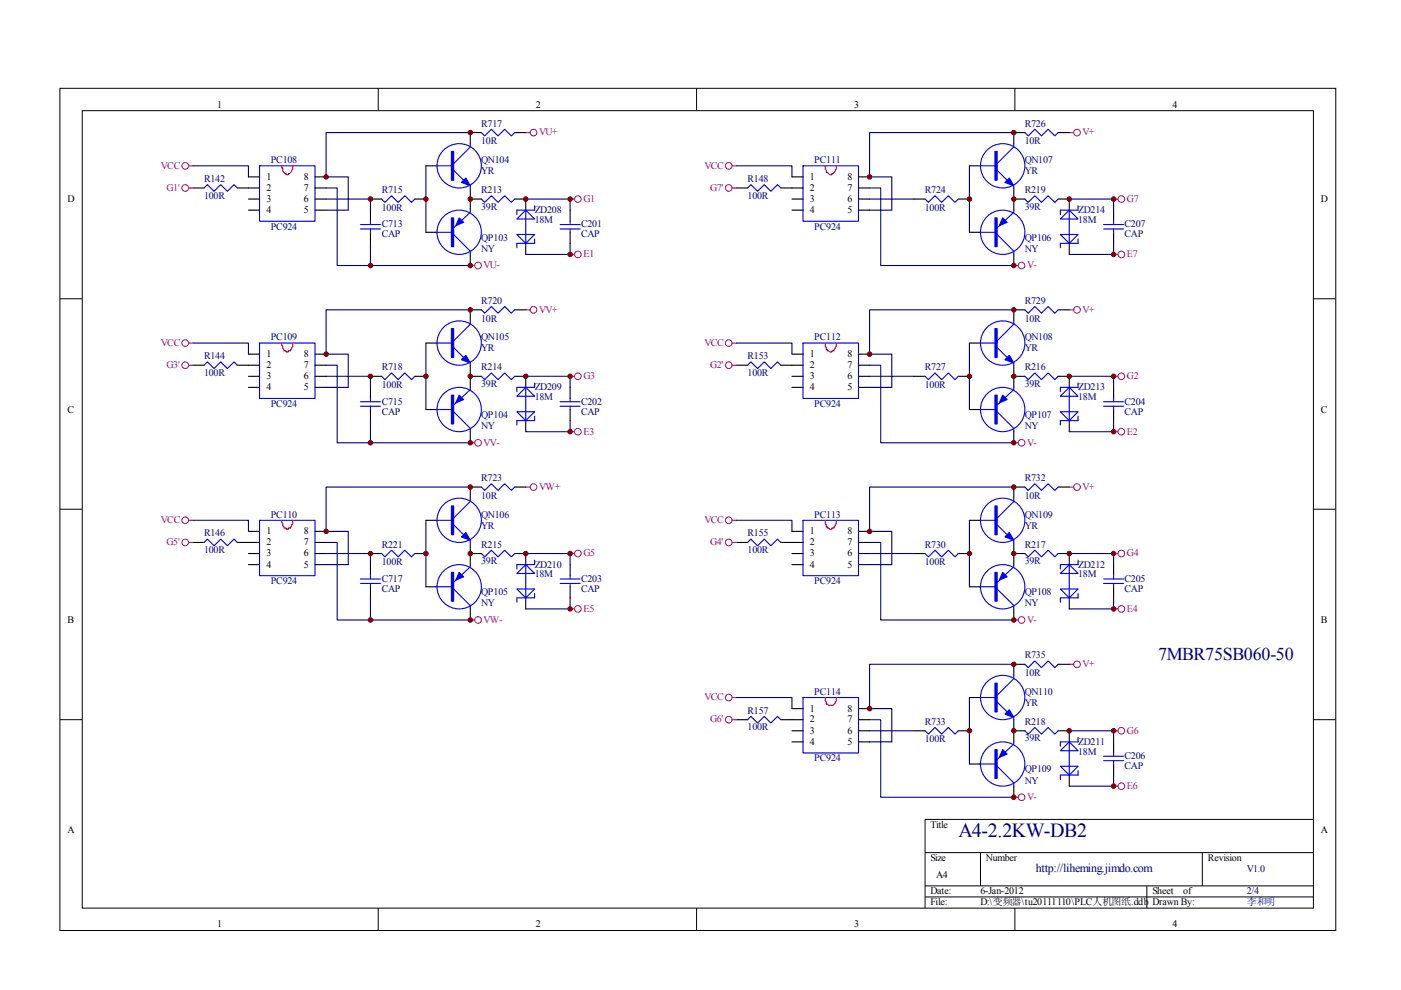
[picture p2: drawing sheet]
<svg xmlns="http://www.w3.org/2000/svg" width="297mm" height="210mm" viewBox="0 0 297 210" stroke-linecap="round" stroke-linejoin="round" font-family="sans-serif">
<g fill="none" stroke="#000" stroke-width=".21">
<path d="M12.7 18.7h270.5v178.6h-270.5zM80.2 18.7v4.7M147.7 18.7v4.7M215.2 18.7v4.7M17.4 23.5h261.1v169h-261.1zM12.7 63.3h4.7M278.4 63.3h4.7M12.7 108h4.7M278.4 108h4.7M12.7 152.6h4.7M278.4 152.6h4.7M278.4 173.7h-82.3v18.8"/>
<path d="M80.2 192.5v4.7M147.7 192.5v4.7M196.1 180.8h82.3M196.1 187.8h82.3M196.1 190.2h82.3M207.9 180.8v7M215.2 192.5v4.7M243.2 187.8v4.7M254.9 180.8v7"/>
</g>
<g fill="none" stroke="#00f" stroke-width=".23">
<path d="M43.3 39.9l.7-.7 1.4 1.4 1.4-1.4 1.4 1.4 1.4-1.4 .7 .7M55 35.2h11.8v11.7h-11.8zM92.7 35.2h3.5M96.2 36.1l2.1 2.1M99.7 30.5v.7l-3.5 3.5M99.7 39.4v.5M102.1 28.1l.7 .7 1.4-1.4 1.4 1.4 1.4-1.4 1.4 1.4 .7-.7M158.5 39.9l.7-.7 1.4 1.4 1.4-1.4 1.4 1.4 1.5-1.4 .7 .7M170.3 35.2h11.7v11.7h-11.7zM207.9 35.2h3.5M211.4 36.1l2.1 2.1M214.9 30.5v.7l-3.5 3.5"/>
<path d="M214.9 39.4v.5M217.3 28.1l.7 .7 1.4-1.4 1.4 1.4 1.4-1.4 1.4 1.4 .7-.7M76.4 47.6h4.3M76.4 48.5h4.3M78.5 46.9v.7M78.5 48.5v.8M80.9 42.2l.7 .7 1.4-1.4 1.4 1.4 1.4-1.4 1.4 1.4 .8-.7M92.4 49.3h3.3M96.2 49.7l3.5 3.5v.7M99.7 44.6v.4l-3.5 3.3M102.1 42.2l.7 .7 1.4-1.4 1.4 1.4 1.4-1.4 1.4 1.4 .7-.7M109.6 49.7h3.7l-1.8 1.9z"/>
<path d="M109.6 46.4l1.9-1.8 1.8 1.8zM111.5 44.6v7M113.3 50.7v.9h-3.7v.9M113.3 43.6v1h-3.7v.9M118.8 47.6h4.2M118.8 48.5h4.2M120.9 46.9v.7M120.9 48.5v.8M196.1 42.2l.7 .7 1.4-1.4 1.5 1.4 1.4-1.4 1.4 1.4 .7-.7M207.7 49.3h3.2M211.4 49.7l3.5 3.5v.7M214.9 44.6v.4l-3.5 3.3"/>
<path d="M217.3 42.2l.7 .7 1.4-1.4 1.4 1.4 1.4-1.4 1.4 1.4 .7-.7M224.8 49.7h3.8l-1.9 1.9zM224.8 46.4l1.9-1.8 1.9 1.8zM226.7 44.6v7M228.6 50.7v.9h-3.8v.9M228.6 43.6v1h-3.8v.9M234 47.6h4.2M234 48.5h4.2M236.1 46.9v.7M236.1 48.5v.8M43.3 77.4l.7-.7 1.4 1.4 1.4-1.4 1.4 1.4 1.4-1.4 .7 .7M55 72.7h11.8v11.8h-11.8z"/>
<path d="M80.9 79.8l.7 .7 1.4-1.4 1.4 1.4 1.4-1.4 1.4 1.4 .8-.7M92.7 72.7h3.5M96.2 73.7l2.1 2.1M99.7 68v.7l-3.5 3.6M99.7 77v.4M102.1 79.8l.7 .7 1.4-1.4 1.4 1.4 1.4-1.4 1.4 1.4 .7-.7M102.1 65.7l.7 .7 1.4-1.4 1.4 1.4 1.4-1.4 1.4 1.4 .7-.7M158.5 77.4l.7-.7 1.4 1.4 1.4-1.4 1.4 1.4 1.5-1.4 .7 .7M170.3 72.7h11.7v11.8h-11.7zM196.1 79.8l.7 .7 1.4-1.4 1.5 1.4 1.4-1.4 1.4 1.4 .7-.7M207.9 72.7h3.5M211.4 73.7l2.1 2.1"/>
<path d="M214.9 68v.7l-3.5 3.6M214.9 77v.4M217.3 79.8l.7 .7 1.4-1.4 1.4 1.4 1.4-1.4 1.4 1.4 .7-.7M217.3 65.7l.7 .7 1.4-1.4 1.4 1.4 1.4-1.4 1.4 1.4 .7-.7M76.4 85.2h4.3M76.4 86.1h4.3M78.5 84.5v.7M78.5 86.1v.7M92.4 86.8h3.3M96.2 87.3l3.5 3.5v.7M99.7 82.1v.5l-3.5 3.3M109.6 87.3h3.7l-1.8 1.9z"/>
<path d="M111.5 82.1l1.8 1.9h-3.7zM111.5 82.1v7.1M113.3 81.2v.9h-3.7v1M113.3 88.2v1h-3.7v.9M118.8 85.2h4.2M118.8 86.1h4.2M120.9 84.5v.7M120.9 86.1v.7M207.7 86.8h3.2M211.4 87.3l3.5 3.5v.7M214.9 82.1v.5l-3.5 3.3M224.8 87.3h3.8l-1.9 1.9z"/>
<path d="M226.7 82.1l1.9 1.9h-3.8zM226.7 82.1v7.1M228.6 88.2v1h-3.8v.9M228.6 81.2v.9h-3.8v1M234 85.2h4.2M234 86.1h4.2M236.1 84.5v.7M236.1 86.1v.7M43.3 115l.7-.7 1.4 1.4 1.4-1.4 1.4 1.4 1.4-1.4 .7 .7M55 110.3h11.8v11.8h-11.8zM80.9 117.4l.7 .7 1.4-1.4 1.4 1.4 1.4-1.4 1.4 1.4 .8-.7M92.7 110.3h3.5"/>
<path d="M96.2 111.3l2.1 2.1M99.7 105.6v.7l-3.5 3.5M99.7 119.7v.5l-3.5 3.3M99.7 114.5v.5M102.1 117.4l.7 .7 1.4-1.4 1.4 1.4 1.4-1.4 1.4 1.4 .7-.7M102.1 103.3l.7 .7 1.4-1.4 1.4 1.4 1.4-1.4 1.4 1.4 .7-.7M111.5 119.7v7.1M113.3 118.8v.9h-3.7v1M158.5 115l.7-.7 1.4 1.4 1.4-1.4 1.4 1.4 1.5-1.4 .7 .7M170.3 110.3h11.7v11.8h-11.7zM196.1 117.4l.7 .7 1.4-1.4 1.5 1.4 1.4-1.4 1.4 1.4 .7-.7M207.9 110.3h3.5"/>
<path d="M211.4 111.3l2.1 2.1M214.9 105.6v.7l-3.5 3.5M214.9 119.7v.5l-3.5 3.3M214.9 114.5v.5M217.3 117.4l.7 .7 1.4-1.4 1.4 1.4 1.4-1.4 1.4 1.4 .7-.7M217.3 103.3l.7 .7 1.4-1.4 1.4 1.4 1.4-1.4 1.4 1.4 .7-.7M226.7 119.7v7.1M228.6 118.8v.9h-3.8v1M76.4 122.8h4.3M76.4 123.7h4.3M78.5 122.1v.7M78.5 123.7v.7"/>
<path d="M92.4 124.4h3.3M96.2 124.9l3.5 3.5v.7M109.6 124.9h3.7l-1.8 1.9zM109.6 121.6l1.9-1.9 1.8 1.9zM113.3 125.8v1h-3.7v.9M118.8 122.8h4.2M118.8 123.7h4.2M120.9 122.1v.7M120.9 123.7v.7M207.7 124.4h3.2M211.4 124.9l3.5 3.5v.7M224.8 124.9h3.8l-1.9 1.9z"/>
<path d="M224.8 121.6l1.9-1.9 1.9 1.9zM228.6 125.8v1h-3.8v.9M234 122.8h4.2M234 123.7h4.2M236.1 122.1v.7M236.1 123.7v.7M158.5 152.6l.7-.7 1.4 1.4 1.4-1.4 1.4 1.4 1.5-1.4 .7 .7M170.3 147.9h11.7v11.7h-11.7zM196.1 154.9l.7 .7 1.4-1.4 1.5 1.4 1.4-1.4 1.4 1.4 .7-.7M207.9 147.9h3.5M211.4 148.8l2.1 2.1M214.9 143.2v.7l-3.5 3.5"/>
<path d="M214.9 157.3v.5l-3.5 3.3M214.9 152.1v.5M217.3 154.9l.7 .7 1.4-1.4 1.4 1.4 1.4-1.4 1.4 1.4 .7-.7M217.3 140.9l.7 .7 1.4-1.5 1.4 1.5 1.4-1.5 1.4 1.5 .7-.7M224.8 159.2l1.9-1.9 1.9 1.9zM226.7 157.3v7M228.6 156.4v.9h-3.8v.9M236.1 159.6v.7M207.7 162h3.2M211.4 162.5l3.5 3.5v.7M224.8 162.5h3.8l-1.9 1.8zM228.6 163.4v.9h-3.8v1"/>
<path d="M234 160.3h4.2M234 161.3h4.2M236.1 161.3v.7"/>
<circle cx="97.4" cy="35.2" r="4.7"/>
<circle cx="212.6" cy="35.2" r="4.7"/>
<circle cx="97.4" cy="49.2" r="4.7"/>
<circle cx="212.6" cy="49.3" r="4.7"/>
<circle cx="97.4" cy="72.7" r="4.7"/>
<circle cx="212.6" cy="72.7" r="4.7"/>
<circle cx="97.4" cy="86.8" r="4.7"/>
<circle cx="212.6" cy="86.8" r="4.7"/>
<circle cx="97.4" cy="110.3" r="4.7"/>
<circle cx="212.6" cy="110.3" r="4.7"/>
<circle cx="97.4" cy="124.4" r="4.7"/>
<circle cx="212.6" cy="124.4" r="4.7"/>
<circle cx="212.6" cy="147.9" r="4.7"/>
<circle cx="212.6" cy="162" r="4.7"/>
</g>
<g fill="none" stroke="#000" stroke-width=".23">
<path d="M40.9 39.9h2.4M50.3 39.9h4.7M52.7 37.5h2.3M66.8 37.5h2.3M66.8 39.9h2.3M90.3 35.2h2.4M99.7 39.9v4.7M102.1 28.1h-2.4v2.4M109.1 28.1h2.4M156.2 39.9h2.3M165.6 39.9h4.7M167.9 37.5h2.4"/>
<path d="M182 37.5h2.4M182 39.9h2.4M205.5 35.2h2.4M214.9 39.9v4.7M217.3 28.1h-2.4v2.4M224.3 28.1h2.4M52.7 42.2h2.3M52.7 44.6h2.3M66.8 42.2h2.3M66.8 44.6h2.3M78.5 42.2h2.4M78.5 44.6v2.3"/>
<path d="M78.5 49.3v2.3M88 42.2h2.3M90.3 49.3h2.4M99.7 42.2h2.4M99.7 53.9v2.4M109.1 42.2h2.4v2.4M111.5 51.6v2.3M120.9 44.6v2.3M120.9 49.3v2.3M167.9 42.2h2.4M167.9 44.6h2.4M182 42.2h2.4"/>
<path d="M182 44.6h2.4M193.8 42.2h2.3M203.2 42.2h2.3M205.5 49.3h2.4M214.9 42.2h2.4M214.9 53.9v2.4M224.3 42.2h2.4v2.4M226.7 51.6v2.3M236.1 44.6v2.3M236.1 49.3v2.3M40.9 77.4h2.4M50.3 77.4h4.7"/>
<path d="M52.7 75.1h2.3M52.7 79.8h2.3M66.8 75.1h2.3M66.8 77.4h2.3M66.8 79.8h2.3M78.5 79.8h2.4M88 79.8h2.3M90.3 72.7h2.4M99.7 77.4v4.7M99.7 79.8h2.4M102.1 65.7h-2.4v2.3M109.1 79.8h2.4v2.3"/>
<path d="M109.1 65.7h2.4M156.2 77.4h2.3M165.6 77.4h4.7M167.9 75.1h2.4M167.9 79.8h2.4M182 75.1h2.4M182 77.4h2.4M182 79.8h2.4M193.8 79.8h2.3M203.2 79.8h2.3M205.5 72.7h2.4M214.9 79.8h2.4"/>
<path d="M214.9 77.4v4.7M217.3 65.7h-2.4v2.3M224.3 79.8h2.4v2.3M224.3 65.7h2.4M52.7 82.1h2.3M66.8 82.1h2.3M78.5 82.1v2.4M78.5 86.8v2.4M90.3 86.8h2.4M99.7 91.5v2.4M111.5 89.2v2.3M120.9 82.1v2.4"/>
<path d="M120.9 86.8v2.4M167.9 82.1h2.4M182 82.1h2.4M205.5 86.8h2.4M214.9 91.5v2.4M226.7 89.2v2.3M236.1 82.1v2.4M236.1 86.8v2.4M40.9 115h2.4M50.3 115h4.7M52.7 112.7h2.3M52.7 117.4h2.3"/>
<path d="M52.7 119.7h2.3M66.8 112.7h2.3M66.8 115h2.3M66.8 117.4h2.3M66.8 119.7h2.3M78.5 119.7v2.4M78.5 117.4h2.4M88 117.4h2.3M90.3 110.3h2.4M99.7 115v4.7M99.7 117.4h2.4M102.1 103.3h-2.4v2.3"/>
<path d="M109.1 117.4h2.4v2.3M109.1 103.3h2.4M120.9 119.7v2.4M156.2 115h2.3M165.6 115h4.7M167.9 112.7h2.4M167.9 117.4h2.4M167.9 119.7h2.4M182 112.7h2.4M182 115h2.4M182 117.4h2.4M182 119.7h2.4"/>
<path d="M193.8 117.4h2.3M203.2 117.4h2.3M205.5 110.3h2.4M214.9 117.4h2.4M214.9 115v4.7M217.3 103.3h-2.4v2.3M224.3 117.4h2.4v2.3M224.3 103.3h2.4M236.1 119.7v2.4M78.5 124.4v2.4M90.3 124.4h2.4M99.7 129.1v2.4"/>
<path d="M111.5 126.8v2.3M120.9 124.4v2.4M205.5 124.4h2.4M214.9 129.1v2.4M226.7 126.8v2.3M236.1 124.4v2.4M156.2 152.6h2.3M165.6 152.6h4.7M167.9 150.2h2.4M167.9 154.9h2.4M167.9 157.3h2.4M182 150.2h2.4"/>
<path d="M182 152.6h2.4M182 154.9h2.4M182 157.3h2.4M193.8 154.9h2.3M203.2 154.9h2.3M205.5 147.9h2.4M214.9 152.6v4.7M214.9 154.9h2.4M217.3 140.9h-2.4v2.3M224.3 154.9h2.4v2.4M224.3 140.9h2.4M236.1 157.3v2.3"/>
<path d="M205.5 162h2.4M214.9 166.7v2.3M226.7 164.3v2.4M236.1 162v2.3"/>
</g>
<path d="M59.7 35.2v.4h.3v.3a.71 .71 0 0 0 .7 .9v.2h.4v-.2a.82 .82 0 0 0 .7-.7l.3-.2v-.7M175 35.2v.7l.2 .2v.5h.2a.74 .74 0 0 0 1 .4v-.2a.83 .83 0 0 0 .7-.7l.2-.2v-.7M59.7 72.7l.3 1.2 .2 .2v.3h.5v.2h.4v-.2h.5l.5-1v-.7M175 72.7v.7l.2 .3v.4h.2v.3l.5 .2h.5v-.2h.4v-.3l.5-.7v-.7M59.7 110.3l.3 1.2 .2 .5h.5v.2h.4v-.2h.5l.5-1v-.7M175 110.3v.7l.2 .3v.4h.2v.3l.5 .2h.5v-.2h.4l.5-1v-.7M175 147.9v.7l.2 .2v.5h.2a1 1 0 0 0 1.7-.5l.2-.2v-.7" fill="none" stroke="#f00" stroke-width=".23"/>
<g fill="#00f" stroke="#00f" stroke-width=".23">
<path d="M97.8 38.7l1-1 .9 1.7z"/>
<path d="M97.4 46.2l.9 .9-1.6 .7z"/>
<path d="M97.8 76.3l1-1 .9 1.7z"/>
<path d="M97.4 83.8l.9 .9-1.6 .7z"/>
<path d="M97.8 113.8l1-.9 .9 1.6z"/>
<path d="M97.4 121.4l.9 .9-1.6 .7z"/>
<path d="M213.1 38.7l.9-1 .9 1.7z"/>
<path d="M212.6 46.2l.9 .9-1.6 .7z"/>
<path d="M213.1 76.3l.9-1 .9 1.7z"/>
<path d="M212.6 83.8l.9 .9-1.6 .7z"/>
<path d="M213.1 113.8l.9-.9 .9 1.6z"/>
<path d="M212.6 121.4l.9 .9-1.6 .7z"/>
<path d="M214 150.5l.9 1.6-1.8-.7z"/>
<path d="M212.6 158.9l.9 1-1.6 .7z"/>
<path d="M95.7 32.1h.5v6.1h-.5z" fill-rule="evenodd"/>
<path d="M95.7 46.2h.5v6.1h-.5z" fill-rule="evenodd"/>
<path d="M95.7 69.7h.5v6.1h-.5z" fill-rule="evenodd"/>
<path d="M95.7 83.8h.5v6.1h-.5z" fill-rule="evenodd"/>
<path d="M95.7 107.3h.5v6.1h-.5z" fill-rule="evenodd"/>
<path d="M95.7 121.4h.5v6.1h-.5z" fill-rule="evenodd"/>
<path d="M210.9 32.1h.5v6.1h-.5z" fill-rule="evenodd"/>
<path d="M210.9 46.2h.5v6.1h-.5z" fill-rule="evenodd"/>
<path d="M210.9 69.7h.5v6.1h-.5z" fill-rule="evenodd"/>
<path d="M210.9 83.8h.5v6.1h-.5z" fill-rule="evenodd"/>
<path d="M210.9 107.3h.5v6.1h-.5z" fill-rule="evenodd"/>
<path d="M210.9 121.4h.5v6.1h-.5z" fill-rule="evenodd"/>
<path d="M210.9 144.8h.5v6.1h-.5z" fill-rule="evenodd"/>
<path d="M210.9 158.9h.5v6.1h-.5z" fill-rule="evenodd"/>
</g>
<g fill="#800000" stroke="#800000" stroke-width=".21">
<circle cx="99.7" cy="42.2" r=".47"/>
<circle cx="69.1" cy="37.5" r=".47"/>
<circle cx="90.3" cy="42.2" r=".47"/>
<circle cx="78.5" cy="56.3" r=".47"/>
<circle cx="78.5" cy="42.2" r=".47"/>
<circle cx="111.5" cy="42.2" r=".47"/>
<circle cx="120.9" cy="42.2" r=".47"/>
<circle cx="120.9" cy="53.9" r=".47"/>
<circle cx="99.7" cy="56.3" r=".47"/>
<circle cx="184.4" cy="37.5" r=".47"/>
<circle cx="214.9" cy="42.2" r=".47"/>
<circle cx="205.5" cy="42.2" r=".47"/>
<circle cx="226.7" cy="42.2" r=".47"/>
<circle cx="69.1" cy="75.1" r=".47"/>
<circle cx="99.7" cy="79.8" r=".47"/>
<circle cx="99.7" cy="93.9" r=".47"/>
<circle cx="90.3" cy="79.8" r=".47"/>
<circle cx="78.5" cy="79.8" r=".47"/>
<circle cx="111.5" cy="79.8" r=".47"/>
<circle cx="78.5" cy="93.9" r=".47"/>
<circle cx="120.9" cy="79.8" r=".47"/>
<circle cx="120.9" cy="91.5" r=".47"/>
<circle cx="69.1" cy="112.7" r=".47"/>
<circle cx="99.7" cy="117.4" r=".47"/>
<circle cx="99.7" cy="131.5" r=".47"/>
<circle cx="90.3" cy="117.4" r=".47"/>
<circle cx="78.5" cy="117.4" r=".47"/>
<circle cx="111.5" cy="117.4" r=".47"/>
<circle cx="78.5" cy="131.5" r=".47"/>
<circle cx="120.9" cy="117.4" r=".47"/>
<circle cx="120.9" cy="129.1" r=".47"/>
<circle cx="184.4" cy="75.1" r=".47"/>
<circle cx="214.9" cy="79.8" r=".47"/>
<circle cx="205.5" cy="79.8" r=".47"/>
<circle cx="226.7" cy="79.8" r=".47"/>
<circle cx="184.4" cy="112.7" r=".47"/>
<circle cx="214.9" cy="117.4" r=".47"/>
<circle cx="205.5" cy="117.4" r=".47"/>
<circle cx="226.7" cy="117.4" r=".47"/>
<circle cx="184.4" cy="150.2" r=".47"/>
<circle cx="214.9" cy="154.9" r=".47"/>
<circle cx="205.5" cy="154.9" r=".47"/>
<circle cx="226.7" cy="154.9" r=".47"/>
<circle cx="214.9" cy="169" r=".47"/>
<circle cx="214.9" cy="131.5" r=".47"/>
<circle cx="214.9" cy="56.3" r=".47"/>
<circle cx="214.9" cy="93.9" r=".47"/>
<circle cx="214.9" cy="140.8" r=".47"/>
<circle cx="214.9" cy="103.3" r=".47"/>
<circle cx="214.9" cy="65.7" r=".47"/>
<circle cx="214.9" cy="28.1" r=".47"/>
<circle cx="99.7" cy="28.1" r=".47"/>
<circle cx="99.7" cy="65.7" r=".47"/>
<circle cx="99.7" cy="103.3" r=".47"/>
<circle cx="236.1" cy="42.2" r=".47"/>
<circle cx="236.1" cy="53.9" r=".47"/>
<circle cx="236.1" cy="79.8" r=".47"/>
<circle cx="236.1" cy="91.5" r=".47"/>
<circle cx="236.1" cy="117.4" r=".47"/>
<circle cx="236.1" cy="129.1" r=".47"/>
<circle cx="236.1" cy="154.9" r=".47"/>
<circle cx="236.1" cy="166.7" r=".47"/>
</g>
<g fill="none" stroke="#000080" stroke-width=".23">
<path d="M40.9 35.2h11.8v2.3M69.1 39.9h2.4v16.4h28.2M90.3 35.2v14.1M99.7 28.1h-30.6v9.4h4.7v7.1h-4.7M156.2 35.2h11.7v2.3M184.4 39.9h2.3v16.4h28.2M205.5 35.2v14.1M214.9 28.1h-30.5v9.4h4.7v7.1h-4.7M69.1 42.2h9.4v2.4M78.5 51.6v4.7M111.5 42.2h9.4v2.4M120.9 51.6v2.3h-9.4"/>
<path d="M184.4 42.2h9.4M226.7 42.2h9.4v2.4M236.1 51.6v2.3h-9.4M40.9 72.7h11.8v2.4M69.1 77.4h2.4v16.5h28.2M69.1 79.8h9.4v2.3M90.3 72.7v14.1M99.7 65.7h-30.6v9.4h4.7v7h-4.7M111.5 79.8h9.4v2.3M156.2 72.7h11.7v2.4M184.4 77.4h2.3v16.5h28.2M184.4 79.8h9.4"/>
<path d="M205.5 72.7v14.1M214.9 65.7h-30.5v9.4h4.7v7h-4.7M226.7 79.8h9.4v2.3M78.5 89.2v4.7M120.9 89.2v2.3h-9.4M236.1 89.2v2.3h-9.4M40.9 110.3h11.8v2.4M69.1 115h2.4v16.5h28.2M69.1 117.4h9.4v2.3M90.3 110.3v14.1M99.7 103.3h-30.6v9.4h4.7v7h-4.7M111.5 117.4h9.4v2.3"/>
<path d="M156.2 110.3h11.7v2.4M184.4 115h2.3v16.5h28.2M184.4 117.4h9.4M205.5 110.3v14.1M214.9 103.3h-30.5v9.4h4.7v7h-4.7M226.7 117.4h9.4v2.3M78.5 126.8v4.7M120.9 126.8v2.3h-9.4M236.1 126.8v2.3h-9.4M156.2 147.9h11.7v2.3M184.4 152.6h2.3v16.4h28.2M184.4 154.9h9.4"/>
<path d="M205.5 147.9v14.1M214.9 140.9h-30.5v9.3h4.7v7.1h-4.7M226.7 154.9h9.4v2.4M236.1 164.3v2.4h-9.4"/>
</g>
<g fill="none" stroke="#a1006a" stroke-width=".21">
<circle cx="39.3" cy="35.2" r=".71"/>
<circle cx="39.3" cy="39.9" r=".71"/>
<circle cx="113.1" cy="28.1" r=".7"/>
<circle cx="154.5" cy="35.2" r=".71"/>
<circle cx="154.5" cy="39.9" r=".71"/>
<circle cx="228.3" cy="28.1" r=".71"/>
<circle cx="101.4" cy="56.3" r=".7"/>
<circle cx="122.5" cy="53.9" r=".71"/>
<circle cx="122.5" cy="42.2" r=".71"/>
<circle cx="216.6" cy="56.3" r=".71"/>
<circle cx="237.8" cy="53.9" r=".71"/>
<circle cx="237.8" cy="42.2" r=".71"/>
<circle cx="39.3" cy="77.4" r=".71"/>
<circle cx="39.3" cy="72.7" r=".71"/>
<circle cx="113.1" cy="65.7" r=".71"/>
<circle cx="122.5" cy="79.8" r=".71"/>
<circle cx="154.5" cy="77.4" r=".71"/>
<circle cx="154.5" cy="72.7" r=".71"/>
<circle cx="228.3" cy="65.7" r=".71"/>
<circle cx="237.8" cy="79.8" r=".71"/>
<circle cx="101.4" cy="93.9" r=".7"/>
<circle cx="122.5" cy="91.5" r=".71"/>
<circle cx="216.6" cy="93.9" r=".71"/>
<circle cx="237.8" cy="91.5" r=".71"/>
<circle cx="39.3" cy="110.3" r=".71"/>
<circle cx="39.3" cy="115" r=".71"/>
<circle cx="113.1" cy="103.3" r=".7"/>
<circle cx="122.5" cy="117.4" r=".71"/>
<circle cx="154.5" cy="110.3" r=".71"/>
<circle cx="154.5" cy="115" r=".71"/>
<circle cx="228.3" cy="103.3" r=".71"/>
<circle cx="237.8" cy="117.4" r=".71"/>
<circle cx="101.4" cy="131.5" r=".7"/>
<circle cx="122.5" cy="129.1" r=".71"/>
<circle cx="216.6" cy="131.5" r=".71"/>
<circle cx="237.8" cy="129.1" r=".71"/>
<circle cx="154.5" cy="152.6" r=".71"/>
<circle cx="154.5" cy="147.9" r=".71"/>
<circle cx="228.3" cy="140.8" r=".71"/>
<circle cx="237.8" cy="154.9" r=".71"/>
<circle cx="216.6" cy="169" r=".71"/>
<circle cx="237.8" cy="166.7" r=".71"/>
</g>
<g fill="none" stroke="#a1006a" stroke-width=".23">
<path d="M40 35.2h.9M40 39.9h.9M111.5 28.1h.9M155.2 35.2h1M155.2 39.9h1M226.7 28.1h.9M99.7 56.3h1M120.9 42.2h.9M120.9 53.9h.9M214.9 56.3h1M236.1 42.2h.9M236.1 53.9h.9"/>
<path d="M40 72.7h.9M40 77.4h.9M111.5 65.7h.9M120.9 79.8h.9M155.2 72.7h1M155.2 77.4h1M226.7 65.7h.9M236.1 79.8h.9M99.7 93.9h1M120.9 91.5h.9M214.9 93.9h1M236.1 91.5h.9"/>
<path d="M40 110.3h.9M40 115h.9M111.5 103.3h.9M120.9 117.4h.9M155.2 110.3h1M155.2 115h1M226.7 103.3h.9M236.1 117.4h.9M99.7 131.5h1M120.9 129.1h.9M214.9 131.5h1M236.1 129.1h.9"/>
<path d="M155.2 147.9h1M155.2 152.6h1M226.7 140.9h.9M236.1 154.9h.9M214.9 169h1M236.1 166.7h.9"/>
</g>
<text font-size="4.2" fill="#000080" x="203.2" y="177.4">A4-2.2KW-DB2</text>
<text font-size="3.8" fill="#000080" x="245.5" y="140">7MBR75SB060-50</text>
<text font-size="2.5" fill="#000080" x="219.6" y="184.8">http://liheming.jimdo.com</text>
<g font-size="2.1">
<text x="46.1" y="22.9">1</text>
<text x="113.6" y="22.9">2</text>
<text x="181.1" y="22.9">3</text>
<text x="248.6" y="22.9">4</text>
<text x="56.5" y="38.1">1</text>
<text x="56.5" y="40.5">2</text>
<text x="64.4" y="40.5">7</text>
<text x="64.4" y="38.1">8</text>
<text x="171.7" y="38.1">1</text>
<text x="171.7" y="40.5">2</text>
<text x="179.7" y="40.5">7</text>
<text x="179.7" y="38.1">8</text>
<text x="14.3" y="42.8">D</text>
<text x="56.5" y="42.8">3</text>
<text x="56.5" y="45.1">4</text>
<text x="64.4" y="45.1">5</text>
<text x="64.4" y="42.8">6</text>
<text x="171.7" y="42.8">3</text>
<text x="171.7" y="45.1">4</text>
<text x="179.7" y="45.1">5</text>
<text x="179.7" y="42.8">6</text>
<text x="280.1" y="42.8">D</text>
<text x="56.5" y="75.7">1</text>
<text x="64.4" y="75.7">8</text>
<text x="171.7" y="75.7">1</text>
<text x="179.7" y="75.7">8</text>
<text x="56.5" y="78.1">2</text>
<text x="56.5" y="80.4">3</text>
<text x="56.5" y="82.7">4</text>
<text x="64.4" y="82.7">5</text>
<text x="64.4" y="80.4">6</text>
<text x="64.4" y="78.1">7</text>
<text x="171.7" y="78.1">2</text>
<text x="171.7" y="80.4">3</text>
<text x="171.7" y="82.7">4</text>
<text x="179.7" y="82.7">5</text>
<text x="179.7" y="80.4">6</text>
<text x="179.7" y="78.1">7</text>
<text x="14.3" y="87.5">C</text>
<text x="280.1" y="87.5">C</text>
<text x="56.5" y="113.3">1</text>
<text x="64.4" y="113.3">8</text>
<text x="171.7" y="113.3">1</text>
<text x="179.7" y="113.3">8</text>
<text x="56.5" y="115.6">2</text>
<text x="56.5" y="118">3</text>
<text x="64.4" y="118">6</text>
<text x="64.4" y="115.6">7</text>
<text x="171.7" y="115.6">2</text>
<text x="171.7" y="118">3</text>
<text x="179.7" y="118">6</text>
<text x="179.7" y="115.6">7</text>
<text x="56.5" y="120.3">4</text>
<text x="64.4" y="120.3">5</text>
<text x="171.7" y="120.3">4</text>
<text x="179.7" y="120.3">5</text>
<text x="14.3" y="132.1">B</text>
<text x="280.1" y="132.1">B</text>
<text x="171.7" y="150.9">1</text>
<text x="171.7" y="153.2">2</text>
<text x="171.7" y="155.5">3</text>
<text x="179.7" y="155.5">6</text>
<text x="179.7" y="153.2">7</text>
<text x="179.7" y="150.9">8</text>
<text x="171.7" y="157.9">4</text>
<text x="179.7" y="157.9">5</text>
<text x="14.3" y="176.7">A</text>
<text x="197.3" y="175.5">Title</text>
<text x="280.1" y="176.7">A</text>
<text x="197.3" y="182.6">Size</text>
<text x="209" y="182.6">Number</text>
<text x="256.1" y="182.6">Revision</text>
<text x="197.3" y="189.6">Date:</text>
<text x="197.3" y="192">File:</text>
<text x="198.5" y="186.1">A4</text>
<text x="207.9" y="189.6">6-Jan-2012</text>
<text x="207.9" y="192">D:\变频器\tu20111110\PLC人机图纸.ddb</text>
<text x="244.3" y="189.6">Sheet</text>
<text x="244.3" y="192">Drawn By:</text>
<text x="250.9" y="189.6">of</text>
<text x="46.1" y="196.6">1</text>
<text x="113.6" y="196.6">2</text>
<text x="181.1" y="196.6">3</text>
<text x="248.6" y="196.6">4</text>
</g>
<g font-size="2.1" fill="#000080">
<text x="102" y="26.9">R717</text>
<text x="217.3" y="26.9">R726</text>
<text x="57.4" y="34.6">PC108</text>
<text x="102" y="34.6">QN104</text>
<text x="102" y="30.6">10R</text>
<text x="172.6" y="34.6">PC111</text>
<text x="217.3" y="34.6">QN107</text>
<text x="217.3" y="30.6">10R</text>
<text x="43.3" y="38.6">R142</text>
<text x="80.9" y="40.9">R715</text>
<text x="102" y="36.9">YR</text>
<text x="102" y="40.9">R213</text>
<text x="158.5" y="38.6">R148</text>
<text x="196.1" y="40.9">R724</text>
<text x="217.3" y="36.9">YR</text>
<text x="217.3" y="40.9">R219</text>
<text x="43.3" y="42.1">100R</text>
<text x="80.9" y="44.7">100R</text>
<text x="102" y="44.5">39R</text>
<text x="113.4" y="45.1">ZD208</text>
<text x="113.4" y="47.3">18M</text>
<text x="158.5" y="42.1">100R</text>
<text x="196.1" y="44.7">100R</text>
<text x="217.3" y="44.5">39R</text>
<text x="228.6" y="45.1">ZD214</text>
<text x="228.6" y="47.3">18M</text>
<text x="57.4" y="48.7">PC924</text>
<text x="80.9" y="48.2">C713</text>
<text x="80.9" y="50.3">CAP</text>
<text x="102" y="51.1">QP103</text>
<text x="102" y="53.4">NY</text>
<text x="123.2" y="48.2">C201</text>
<text x="123.2" y="50.3">CAP</text>
<text x="172.6" y="48.7">PC924</text>
<text x="217.3" y="51.1">QP106</text>
<text x="217.3" y="53.4">NY</text>
<text x="238.4" y="48.2">C207</text>
<text x="238.4" y="50.3">CAP</text>
<text x="102" y="64.4">R720</text>
<text x="217.3" y="64.4">R729</text>
<text x="102" y="68.2">10R</text>
<text x="217.3" y="68.2">10R</text>
<text x="43.3" y="76.1">R144</text>
<text x="57.4" y="72.2">PC109</text>
<text x="102" y="72.2">QN105</text>
<text x="102" y="74.5">YR</text>
<text x="158.5" y="76.1">R153</text>
<text x="172.6" y="72.2">PC112</text>
<text x="217.3" y="72.2">QN108</text>
<text x="217.3" y="74.5">YR</text>
<text x="43.3" y="79.7">100R</text>
<text x="80.9" y="78.5">R718</text>
<text x="80.9" y="82.3">100R</text>
<text x="102" y="78.5">R214</text>
<text x="102" y="82.1">39R</text>
<text x="113.4" y="82.7">ZD209</text>
<text x="158.5" y="79.7">100R</text>
<text x="196.1" y="78.5">R727</text>
<text x="196.1" y="82.3">100R</text>
<text x="217.3" y="78.5">R216</text>
<text x="217.3" y="82.1">39R</text>
<text x="228.6" y="82.7">ZD213</text>
<text x="57.4" y="86.3">PC924</text>
<text x="80.9" y="85.8">C715</text>
<text x="80.9" y="87.9">CAP</text>
<text x="102" y="88.6">QP104</text>
<text x="113.4" y="84.9">18M</text>
<text x="123.2" y="85.8">C202</text>
<text x="123.2" y="87.9">CAP</text>
<text x="172.6" y="86.3">PC924</text>
<text x="217.3" y="88.6">QP107</text>
<text x="228.6" y="84.9">18M</text>
<text x="238.4" y="85.8">C204</text>
<text x="238.4" y="87.9">CAP</text>
<text x="102" y="90.9">NY</text>
<text x="217.3" y="90.9">NY</text>
<text x="102" y="102">R723</text>
<text x="102" y="105.8">10R</text>
<text x="217.3" y="102">R732</text>
<text x="217.3" y="105.8">10R</text>
<text x="43.3" y="113.7">R146</text>
<text x="57.4" y="109.7">PC110</text>
<text x="102" y="109.7">QN106</text>
<text x="102" y="112.1">YR</text>
<text x="158.5" y="113.7">R155</text>
<text x="172.6" y="109.7">PC113</text>
<text x="217.3" y="109.7">QN109</text>
<text x="217.3" y="112.1">YR</text>
<text x="43.3" y="117.3">100R</text>
<text x="80.9" y="116.1">R221</text>
<text x="80.9" y="119.8">100R</text>
<text x="102" y="116.1">R215</text>
<text x="102" y="119.6">39R</text>
<text x="158.5" y="117.3">100R</text>
<text x="196.1" y="116.1">R730</text>
<text x="196.1" y="119.8">100R</text>
<text x="217.3" y="116.1">R217</text>
<text x="217.3" y="119.6">39R</text>
<text x="57.4" y="123.9">PC924</text>
<text x="80.9" y="123.4">C717</text>
<text x="80.9" y="125.5">CAP</text>
<text x="113.4" y="120.3">ZD210</text>
<text x="113.4" y="122.4">18M</text>
<text x="123.2" y="123.4">C203</text>
<text x="123.2" y="125.5">CAP</text>
<text x="172.6" y="123.9">PC924</text>
<text x="228.6" y="120.3">ZD212</text>
<text x="228.6" y="122.4">18M</text>
<text x="238.4" y="123.4">C205</text>
<text x="238.4" y="125.5">CAP</text>
<text x="102" y="126.2">QP105</text>
<text x="102" y="128.5">NY</text>
<text x="217.3" y="126.2">QP108</text>
<text x="217.3" y="128.5">NY</text>
<text x="217.3" y="139.5">R735</text>
<text x="217.3" y="143.4">10R</text>
<text x="172.6" y="147.3">PC114</text>
<text x="217.3" y="147.3">QN110</text>
<text x="217.3" y="149.7">YR</text>
<text x="158.5" y="151.3">R157</text>
<text x="158.5" y="154.9">100R</text>
<text x="196.1" y="153.7">R733</text>
<text x="217.3" y="153.7">R218</text>
<text x="172.6" y="161.4">PC924</text>
<text x="196.1" y="157.4">100R</text>
<text x="217.3" y="157.2">39R</text>
<text x="228.6" y="157.9">ZD211</text>
<text x="228.6" y="160">18M</text>
<text x="238.4" y="161">C206</text>
<text x="217.3" y="163.8">QP109</text>
<text x="217.3" y="166.1">NY</text>
<text x="238.4" y="163.1">CAP</text>
<text x="264.3" y="184.9">V1.0</text>
<text x="264.3" y="192">李和明</text>
<text x="264.3" y="189.6">2/4</text>
</g>
<g font-size="2.1" fill="#a1006a">
<text x="114.3" y="28.7">VU+</text>
<text x="229.5" y="28.7">V+</text>
<text x="34.1" y="35.7">VCC</text>
<text x="149.4" y="35.7">VCC</text>
<text x="35.3" y="40.5">G1'</text>
<text x="150.5" y="40.5">G7'</text>
<text x="123.7" y="42.8">G1</text>
<text x="238.9" y="42.8">G7</text>
<text x="102.5" y="56.9">VU-</text>
<text x="123.7" y="54.5">E1</text>
<text x="217.8" y="56.9">V-</text>
<text x="238.9" y="54.5">E7</text>
<text x="114.3" y="66.3">VV+</text>
<text x="229.5" y="66.3">V+</text>
<text x="34.1" y="73.3">VCC</text>
<text x="149.4" y="73.3">VCC</text>
<text x="35.3" y="78.1">G3'</text>
<text x="123.7" y="80.4">G3</text>
<text x="150.5" y="78.1">G2'</text>
<text x="238.9" y="80.4">G2</text>
<text x="102.5" y="94.5">VV-</text>
<text x="123.7" y="92.1">E3</text>
<text x="217.8" y="94.5">V-</text>
<text x="238.9" y="92.1">E2</text>
<text x="114.3" y="103.9">VW+</text>
<text x="229.5" y="103.9">V+</text>
<text x="34.1" y="110.9">VCC</text>
<text x="149.4" y="110.9">VCC</text>
<text x="35.3" y="115.6">G5'</text>
<text x="123.7" y="118">G5</text>
<text x="150.5" y="115.6">G4'</text>
<text x="238.9" y="118">G4</text>
<text x="123.7" y="129.7">E5</text>
<text x="238.9" y="129.7">E4</text>
<text x="102.5" y="132.1">VW-</text>
<text x="217.8" y="132.1">V-</text>
<text x="229.5" y="141.5">V+</text>
<text x="149.4" y="148.5">VCC</text>
<text x="150.5" y="153.2">G6'</text>
<text x="238.9" y="155.5">G6</text>
<text x="238.9" y="167.3">E6</text>
<text x="217.8" y="169.6">V-</text>
</g>
</svg>
